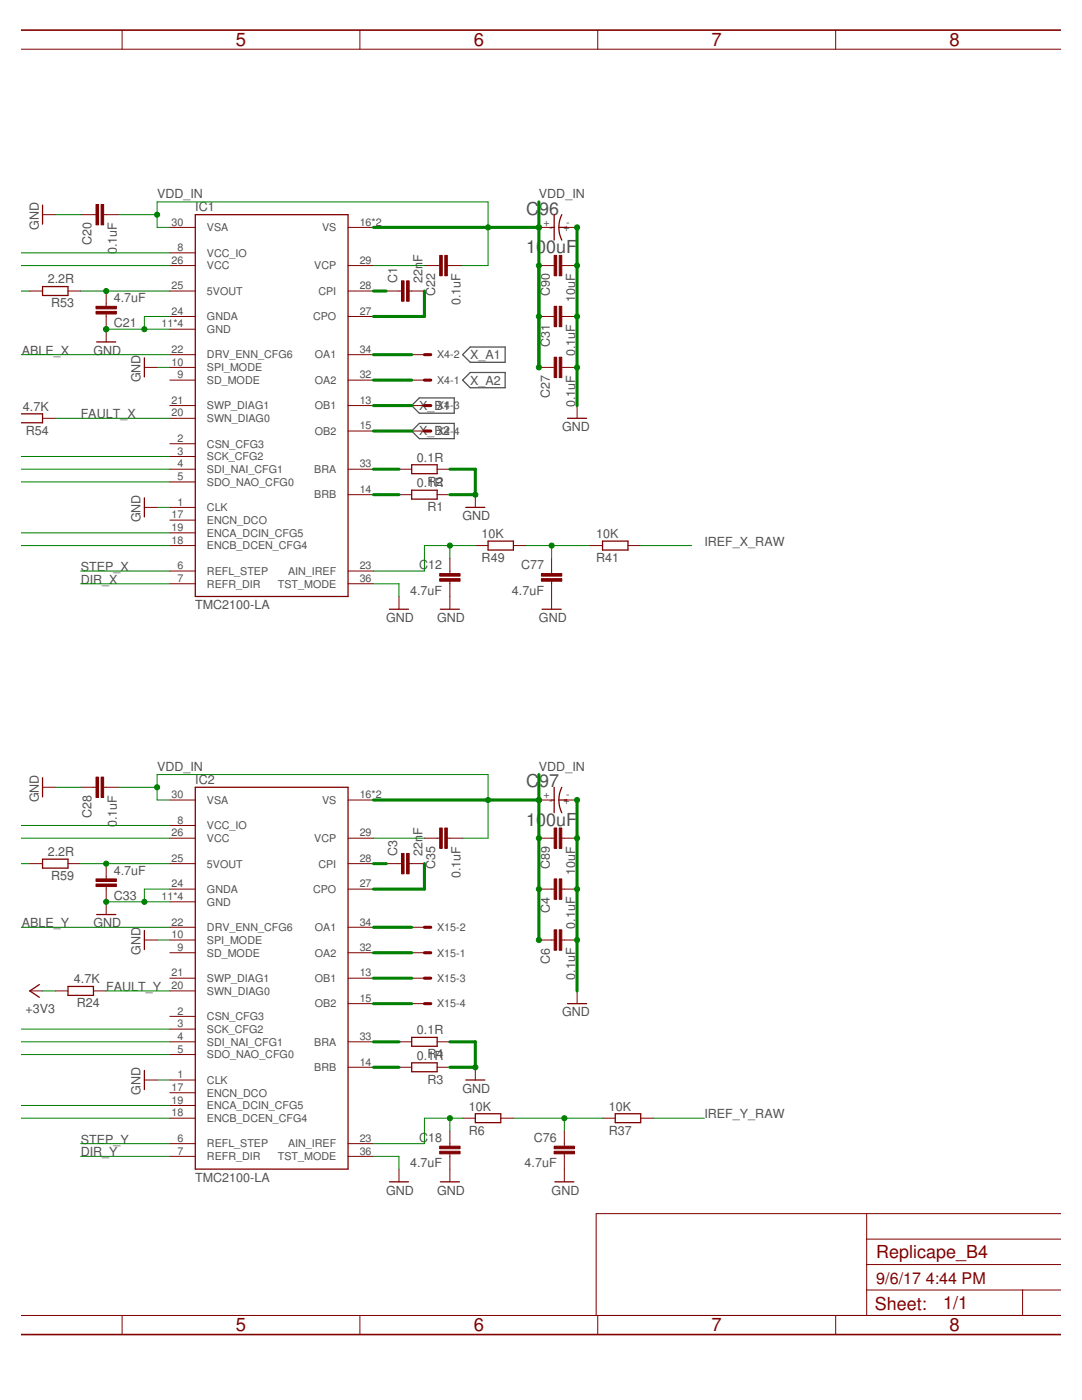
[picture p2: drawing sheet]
<svg xmlns="http://www.w3.org/2000/svg" width="216mm" height="279mm" viewBox="0 0 216 279" stroke-linecap="round" stroke-linejoin="round" font-family="sans-serif">
<path d="M93.8 74.3h7v3.1h-7l-1.5-1.5zM93.8 69.3h7v3h-7l-1.5-1.5zM82.1 86l1.6-1.5h6.9v3h-6.9zM82.1 80.9l1.6-1.5h6.9v3.1h-6.9z" fill="none" stroke="#505050" stroke-width=".25"/>
<g fill="none" stroke="#800000" stroke-width=".2">
<path d="M4.1 9.8h207.7M24.4 6v3.8M71.8 6v3.8M119.3 6v3.8M166.8 6v3.8M5.9 58.1h2.6M8.5 42.8h2.5M13.6 58.1h2.5M16.1 42.8h3.1M20.7 42.8h3M21.2 58.1v3M33.9 58.1h5.1"/>
<path d="M33.9 50.5h5.1M33.9 45.4h5.1M33.9 53h5.1M69.4 58.1h5.1M69.4 45.4h5.1M69.4 53h5.1M77.1 58.1h3M81.6 58.1h3.1M84.7 53h3M89.3 53h3M107.5 45.4h2.6M107.5 53h3.1"/>
<path d="M112.1 53h3M112.6 45.4h2.5M21.2 62.7v5.5M28.8 73.3h2.5M33.9 63.2h5.1M33.9 73.3h5.1M33.9 65.7h5.1M33.9 75.9h5.1M33.9 70.8h5.1M69.4 63.2h5.1M69.4 75.9h5.1M69.4 70.8h5.1"/>
<path d="M82.1 75.9h2.6M82.1 70.8h2.6M107.5 63.2h3.1M107.5 73.3h3.1M112.1 63.2h3M112.1 73.3h3M8.5 83.5h2.5M33.9 93.6h5.1M33.9 83.5h5.1M33.9 88.6h5.1M33.9 91.1h5.1M33.9 96.2h5.1"/>
<path d="M33.9 80.9h5.1M69.4 98.7h5.1M69.4 93.6h5.1M69.4 80.9h5.1M69.4 86h5.1M79.6 98.7h2.5M79.6 93.6h2.5M82.1 80.9h2.6M82.1 86h2.6M87.2 98.7h2.6M87.2 93.6h2.6M94.8 98.7v2.6"/>
<path d="M115.1 80.9v2.6M28.8 101.3h2.5M33.9 108.9h5.1M33.9 116.5h5.1M33.9 101.3h5.1M33.9 114h5.1M33.9 103.8h5.1M33.9 106.3h5.1M69.4 116.5h5.1M69.4 114h5.1M79.6 119v2.6M89.8 111.4v3.1"/>
<path d="M89.8 116v5.6M94.8 108.9h2.6M102.4 108.9h2.6M110.1 111.4v3.1M110.1 116v5.6M117.7 108.9h2.5M125.3 108.9h2.5M8.5 157.1h2.5M16.1 157.1h3.1M20.7 157.1h3M33.9 159.7h5.1M69.4 159.7h5.1"/>
<path d="M107.5 159.7h2.6M112.6 159.7h2.5M5.9 172.4h2.6M13.6 172.4h2.5M21.2 172.4v3M21.2 176.9v5.6M33.9 172.4h5.1M33.9 177.4h5.1M33.9 180h5.1M33.9 164.7h5.1M33.9 167.3h5.1M69.4 172.4h5.1"/>
<path d="M69.4 177.4h5.1M69.4 167.3h5.1M77.1 172.4h3M81.6 172.4h3.1M84.7 167.3h3M89.3 167.3h3M107.5 177.4h3.1M107.5 167.3h3.1M112.1 177.4h3M112.1 167.3h3M5.9 197.8h2.6M11 197.8h2.6"/>
<path d="M18.6 197.8h2.6M28.8 187.6h2.5M33.9 187.6h5.1M33.9 190.1h5.1M33.9 185.1h5.1M33.9 195.2h5.1M33.9 197.8h5.1M69.4 190.1h5.1M69.4 185.1h5.1M69.4 195.2h5.1M82.1 190.1h2.6M82.1 185.1h2.6"/>
<path d="M82.1 195.2h2.6M107.5 187.6h3.1M112.1 187.6h3M115.1 197.8v2.5M28.8 215.5h2.5M33.9 207.9h5.1M33.9 215.5h5.1M33.9 202.8h5.1M33.9 205.4h5.1M33.9 210.5h5.1M33.9 218.1h5.1M69.4 213h5.1"/>
<path d="M69.4 207.9h5.1M69.4 200.3h5.1M79.6 213h2.5M79.6 207.9h2.5M82.1 200.3h2.6M87.2 213h2.6M87.2 207.9h2.6M94.8 213v2.5M33.9 223.2h5.1M33.9 230.8h5.1M33.9 228.2h5.1M33.9 220.6h5.1"/>
<path d="M69.4 230.8h5.1M69.4 228.2h5.1M79.6 233.3v2.6M89.8 225.7v3M89.8 230.3v5.6M92.3 223.2h2.5M99.9 223.2h2.5M112.6 225.7v3M112.6 230.3v5.6M120.2 223.2h2.6M127.8 223.2h2.6M172.9 257.5h38.9"/>
<path d="M172.9 242.2v20.3M172.9 252.4h38.9M172.9 247.3h38.9M204 257.5v5M211.8 242.2h-92.8v20.3M4.1 262.5h207.7M24.4 262.5v3.8M71.8 262.5v3.8M119.3 262.5v3.8M166.8 262.5v3.8"/>
</g>
<path d="M4.1 6h207.7M4.1 266.3h207.7" fill="none" stroke="#800000" stroke-width=".32"/>
<g fill="#800000" stroke="#800000" stroke-width=".2">
<path d="M81.1 56h.5v4.1h-.5z"/>
<path d="M80.1 56h.5v4.1h-.5z"/>
<path d="M111.6 61.1h.5v4.1h-.5z"/>
<path d="M110.6 61.1h.5v4.1h-.5z"/>
<path d="M111.6 71.3h.5v4.1h-.5z"/>
<path d="M110.6 71.3h.5v4.1h-.5z"/>
<path d="M87.7 115.5h4.1v.5h-4.1z"/>
<path d="M87.7 114.5h4.1v.5h-4.1z"/>
<path d="M20.2 40.8h.5v4.1h-.5z"/>
<path d="M19.2 40.8h.5v4.1h-.5z"/>
<path d="M19.2 61.1h4v.5h-4z"/>
<path d="M19.2 62.1h4v.6h-4z"/>
<path d="M88.8 51h.5v4h-.5z"/>
<path d="M87.7 51h.5v4h-.5z"/>
<path d="M81.1 170.3h.5v4.1h-.5z"/>
<path d="M80.1 170.3h.5v4.1h-.5z"/>
<path d="M111.6 175.4h.5v4.1h-.5z"/>
<path d="M110.6 175.4h.5v4.1h-.5z"/>
<path d="M111.6 185.6h.5v4h-.5z"/>
<path d="M110.6 185.6h.5v4h-.5z"/>
<path d="M87.7 229.8h4.1v.5h-4.1z"/>
<path d="M87.7 228.7h4.1v.6h-4.1z"/>
<path d="M20.2 155.1h.5v4.1h-.5z"/>
<path d="M19.2 155.1h.5v4.1h-.5z"/>
<path d="M19.2 175.4h4v.5h-4z"/>
<path d="M19.2 176.4h4v.5h-4z"/>
<path d="M88.8 165.2h.5v4.1h-.5z"/>
<path d="M87.7 165.2h.5v4.1h-.5z"/>
<path d="M110.6 229.8h4v.5h-4z"/>
<path d="M110.6 228.7h4v.6h-4z"/>
<path d="M108 115.5h4.1v.5h-4.1z"/>
<path d="M108 114.5h4.1v.5h-4.1z"/>
<path d="M111.6 165.2h.5v4.1h-.5z"/>
<path d="M110.6 165.2h.5v4.1h-.5z"/>
<path d="M111.6 51h.5v4h-.5z"/>
<path d="M110.6 51h.5v4h-.5z"/>
</g>
<g fill="none" stroke="#800000" stroke-width=".25">
<path d="M8.5 40.9v3.8M8.5 57.2h5.1v1.8h-5.1zM39 42.8h30.4v76.2h-30.4zM110.1 45.4h.5M110.6 42.8v5.1M111.6 45.4h1.5M112.1 42.8a5.7 5.7 0 0 0 0 5.1M19.3 68.2h3.8M28.8 71.4v3.8M4.1 82.6h4.4v1.8h-4.4M28.8 99.4v3.8M82.1 97.8h5.1v1.8h-5.1z"/>
<path d="M82.1 92.8h5.1v1.7h-5.1zM113.2 83.5h3.9M92.9 101.3h3.9M97.4 108h5v1.8h-5zM120.2 108h5.1v1.8h-5.1zM77.7 121.6h3.8M87.9 121.6h3.8M108.2 121.6h3.8M8.5 155.2v3.8M39 157.1h30.4v76.2h-30.4zM110.1 159.7h.5M110.6 157.1v5.1"/>
<path d="M111.6 159.7h1.5M112.1 157.1a5.7 5.7 0 0 0 0 5.1M8.5 171.5h5.1v1.7h-5.1zM7.9 196.5l-2 1.3 2 1.2M13.6 196.9h5v1.7h-5zM19.3 182.5h3.8M28.8 185.7v3.8M28.8 213.6v3.8M82.1 207h5.1v1.8h-5.1zM82.1 212.1h5.1v1.8h-5.1zM92.9 215.5h3.9M113.2 200.3h3.9"/>
<path d="M77.7 235.9h3.8M87.9 235.9h3.8M94.8 222.3h5.1v1.7h-5.1zM110.7 235.9h3.8M122.8 222.3h5v1.7h-5z"/>
</g>
<path d="M84.7 75.9h1.3M84.7 70.8h1.3M84.7 80.9h1.3M84.7 86h1.3M84.7 190.1h1.3M84.7 185.1h1.3M84.7 195.2h1.3M84.7 200.3h1.3" fill="none" stroke="#800000" stroke-width=".61"/>
<g fill="none" stroke="#008000" stroke-width=".61">
<path d="M74.5 45.4h33M74.5 58.1h2.6M84.7 58.1v5.1h-10.2M107.5 40.3v33M115.1 45.4v35.5M74.5 70.8h7.6M74.5 75.9h7.6M74.5 93.6h5.1M74.5 98.7h5.1M74.5 86h7.6M74.5 80.9h7.6M89.8 93.6h5v5.1h-5"/>
<path d="M74.5 159.7h33M107.5 154.6v33M115.1 159.7v38.1M74.5 172.4h2.6M84.7 172.4v5h-10.2M74.5 185.1h7.6M74.5 195.2h7.6M74.5 190.1h7.6M74.5 207.9h5.1M74.5 213h5.1M74.5 200.3h7.6M89.8 207.9h5v5.1h-5"/>
</g>
<g fill="#008000" stroke="#008000" stroke-width=".2">
<circle cx="94.8" cy="98.7" r=".51"/>
<circle cx="115.1" cy="63.2" r=".51"/>
<circle cx="115.1" cy="73.3" r=".51"/>
<circle cx="115.1" cy="53" r=".51"/>
<circle cx="115.1" cy="45.4" r=".51"/>
<circle cx="21.2" cy="65.7" r=".51"/>
<circle cx="28.8" cy="65.7" r=".51"/>
<circle cx="94.8" cy="213" r=".51"/>
<circle cx="115.1" cy="177.4" r=".51"/>
<circle cx="115.1" cy="187.6" r=".51"/>
<circle cx="115.1" cy="167.3" r=".51"/>
<circle cx="115.1" cy="159.7" r=".51"/>
<circle cx="21.2" cy="180" r=".51"/>
<circle cx="28.8" cy="180" r=".51"/>
<circle cx="31.3" cy="42.8" r=".51"/>
<circle cx="107.5" cy="63.2" r=".51"/>
<circle cx="107.5" cy="73.3" r=".51"/>
<circle cx="107.5" cy="45.4" r=".51"/>
<circle cx="97.4" cy="45.4" r=".51"/>
<circle cx="107.5" cy="53" r=".51"/>
<circle cx="31.3" cy="157.1" r=".51"/>
<circle cx="107.5" cy="177.4" r=".51"/>
<circle cx="107.5" cy="187.6" r=".51"/>
<circle cx="107.5" cy="159.7" r=".51"/>
<circle cx="97.4" cy="159.7" r=".51"/>
<circle cx="107.5" cy="167.3" r=".51"/>
<circle cx="112.6" cy="223.2" r=".51"/>
<circle cx="110.1" cy="108.9" r=".51"/>
<circle cx="89.8" cy="108.9" r=".51"/>
<circle cx="21.2" cy="58.1" r=".51"/>
<circle cx="89.8" cy="223.2" r=".51"/>
<circle cx="21.2" cy="172.4" r=".51"/>
</g>
<g fill="none" stroke="#008000" stroke-width=".2">
<path d="M4.1 50.5h29.8M4.1 53h29.8M4.1 58.1h1.8M11 42.8h5.1M16.1 58.1h17.8M23.7 42.8h7.6M33.9 45.4h-2.6v-5.1h66.1v12.7h-5.1M74.5 53h10.2M4.1 70.8h29.8M21.2 65.7h12.7M31.3 73.3h2.6M33.9 63.2h-5.1v2.5"/>
<path d="M4.1 91.1h29.8M4.1 93.6h29.8M4.1 96.2h29.8M11 83.5h22.9M4.1 108.9h29.8M4.1 106.3h29.8M16.1 116.5h17.8M16.1 114h17.8M31.3 101.3h2.6M74.5 116.5h5.1v2.5M89.8 108.9v2.5M94.8 108.9h-10.1v5.1h-10.2"/>
<path d="M105 108.9h12.7M110.1 108.9v2.5M127.8 108.9h10.2M11 157.1h5.1M23.7 157.1h7.6M33.9 159.7h-2.6v-5.1h66.1v12.7h-5.1M4.1 164.7h29.8M4.1 167.3h29.8M4.1 172.4h1.8M16.1 172.4h17.8M21.2 180h12.7M33.9 177.4h-5.1v2.6"/>
<path d="M74.5 167.3h10.2M4.1 185.1h29.8M8.5 197.8h2.5M21.2 197.8h12.7M31.3 187.6h2.6M4.1 205.4h29.8M4.1 207.9h29.8M4.1 210.5h29.8M31.3 215.5h2.6M4.1 223.2h29.8M4.1 220.6h29.8M16.1 230.8h17.8"/>
<path d="M16.1 228.2h17.8M74.5 230.8h5.1v2.5M89.8 223.2v2.5M92.3 223.2h-7.6v5h-10.2M102.4 223.2h17.8M112.6 223.2v2.5M130.4 223.2h10.1"/>
</g>
<g font-size="3.7" fill="#800000">
<text x="47.1" y="9.2">5</text>
<text x="94.5" y="9.2">6</text>
<text x="142" y="9.2">7</text>
<text x="189.5" y="9.2">8</text>
<text x="47.1" y="265.7">5</text>
<text x="94.5" y="265.7">6</text>
<text x="142" y="265.7">7</text>
<text x="189.5" y="265.7">8</text>
</g>
<g font-size="3.6" fill="#505050">
<text x="105" y="42.8">C</text>
<text x="107.6" y="42.8">96</text>
<text x="105" y="50.5">100uF</text>
<text x="105" y="157.1">C</text>
<text x="107.6" y="157.1">97</text>
<text x="105" y="164.7">100uF</text>
</g>
<g font-size="3.6" fill="#800000">
<text x="174.8" y="251.1">Replicape_B4</text>
<text x="174.6" y="261.4">Sheet:</text>
<text x="188.2" y="261.3">1/1</text>
</g>
<g font-size="3.2" fill="#800000">
<text x="174.8" y="256.2">9/6/17</text>
<text x="184.7" y="256.2">4:44 PM</text>
</g>
<g font-size="2.5" fill="#505050">
<text x="31.3" y="39.5">VDD_IN</text>
<text x="107.5" y="39.5">VDD_IN</text>
<text x="7.7" y="45.8" transform="rotate(-90 7.7 45.8)">GND</text>
<text x="39" y="42.1">IC1</text>
<text x="18.3" y="49" transform="rotate(-90 18.3 49)">C20</text>
<text x="23.3" y="50.8" transform="rotate(-90 23.3 50.8)">0.1uF</text>
<text x="84.3" y="52.4" transform="rotate(-90 84.3 52.4)">F</text>
<text x="9.5" y="56.6">2.2R</text>
<text x="79.2" y="56.6" transform="rotate(-90 79.2 56.6)">C1</text>
<text x="84.3" y="56.6" transform="rotate(-90 84.3 56.6)">22n</text>
<text x="86.8" y="59.1" transform="rotate(-90 86.8 59.1)">C22</text>
<text x="109.7" y="59.1" transform="rotate(-90 109.7 59.1)">C90</text>
<text x="10.2" y="61.4">R53</text>
<text x="22.7" y="60.2">4.7uF</text>
<text x="22.7" y="65.3">C21</text>
<text x="91.9" y="60.9" transform="rotate(-90 91.9 60.9)">0.1uF</text>
<text x="114.8" y="60.2" transform="rotate(-90 114.8 60.2)">10uF</text>
<text x=".9" y="70.8">ENABLE_X</text>
<text x="18.6" y="70.8">GND</text>
<text x="93.8" y="71.7">X_A1</text>
<text x="109.7" y="69.3" transform="rotate(-90 109.7 69.3)">C31</text>
<text x="114.8" y="71.1" transform="rotate(-90 114.8 71.1)">0.1uF</text>
<text x="28" y="76.3" transform="rotate(-90 28 76.3)">GND</text>
<text x="93.8" y="76.7">X_A2</text>
<text x="4.6" y="82">4.7K</text>
<text x="16.1" y="83.5">FAULT_X</text>
<text x="83.7" y="81.8">X_B1</text>
<text x="109.7" y="79.4" transform="rotate(-90 109.7 79.4)">C27</text>
<text x="114.8" y="81.3" transform="rotate(-90 114.8 81.3)">0.1uF</text>
<text x="5.2" y="86.8">R54</text>
<text x="83.7" y="86.9">X_B2</text>
<text x="112.2" y="86">GND</text>
<text x="83.2" y="92.1">0.1R</text>
<text x="83.2" y="97.2">0.R2</text>
<text x="85.3" y="102">R1</text>
<text x="85.3" y="97.2">1R</text>
<text x="28" y="104.3" transform="rotate(-90 28 104.3)">GND</text>
<text x="92.3" y="103.8">GND</text>
<text x="96.1" y="107.4">10K</text>
<text x="119" y="107.4">10K</text>
<text x="16.1" y="114">STEP_X</text>
<text x="83.6" y="113.6">C</text>
<text x="85.4" y="113.6">12</text>
<text x="96.1" y="112.2">R49</text>
<text x="104" y="113.6">C77</text>
<text x="119" y="112.2">R41</text>
<text x="140.6" y="108.9">IREF_X_RAW</text>
<text x="16.1" y="116.5">DIR_X</text>
<text x="81.8" y="118.7">4.7uF</text>
<text x="102.1" y="118.7">4.7uF</text>
<text x="39" y="121.6">TMC2100-LA</text>
<text x="77.1" y="124.1">GND</text>
<text x="87.2" y="124.1">GND</text>
<text x="107.5" y="124.1">GND</text>
<text x="31.3" y="153.8">VDD_IN</text>
<text x="107.5" y="153.8">VDD_IN</text>
<text x="7.7" y="160.1" transform="rotate(-90 7.7 160.1)">GND</text>
<text x="39" y="156.4">IC2</text>
<text x="18.3" y="163.2" transform="rotate(-90 18.3 163.2)">C28</text>
<text x="23.3" y="165.1" transform="rotate(-90 23.3 165.1)">0.1uF</text>
<text x="84.3" y="166.7" transform="rotate(-90 84.3 166.7)">F</text>
<text x="9.5" y="170.8">2.2R</text>
<text x="79.2" y="170.8" transform="rotate(-90 79.2 170.8)">C3</text>
<text x="84.3" y="170.8" transform="rotate(-90 84.3 170.8)">22n</text>
<text x="86.8" y="173.4" transform="rotate(-90 86.8 173.4)">C35</text>
<text x="109.7" y="173.4" transform="rotate(-90 109.7 173.4)">C89</text>
<text x="10.2" y="175.6">R59</text>
<text x="22.7" y="174.5">4.7uF</text>
<text x="22.7" y="179.6">C33</text>
<text x="91.9" y="175.2" transform="rotate(-90 91.9 175.2)">0.1uF</text>
<text x="114.8" y="174.5" transform="rotate(-90 114.8 174.5)">10uF</text>
<text x=".9" y="185.1">ENABLE_Y</text>
<text x="18.6" y="185.1">GND</text>
<text x="109.7" y="182.2" transform="rotate(-90 109.7 182.2)">C4</text>
<text x="114.8" y="185.4" transform="rotate(-90 114.8 185.4)">0.1uF</text>
<text x="28" y="190.6" transform="rotate(-90 28 190.6)">GND</text>
<text x="14.7" y="196.2">4.7K</text>
<text x="21.2" y="197.8">FAULT_Y</text>
<text x="109.7" y="192.3" transform="rotate(-90 109.7 192.3)">C6</text>
<text x="114.8" y="195.5" transform="rotate(-90 114.8 195.5)">0.1uF</text>
<text x="5.1" y="202.1">+3V3</text>
<text x="15.3" y="201">R24</text>
<text x="112.2" y="202.8">GND</text>
<text x="83.2" y="206.4">0.1R</text>
<text x="83.2" y="211.5">0.R4</text>
<text x="85.3" y="211.5">1R</text>
<text x="28" y="218.6" transform="rotate(-90 28 218.6)">GND</text>
<text x="85.3" y="216.3">R3</text>
<text x="92.3" y="218.1">GND</text>
<text x="93.6" y="221.6">10K</text>
<text x="121.5" y="221.6">10K</text>
<text x="83.6" y="227.9">C</text>
<text x="85.4" y="227.9">18</text>
<text x="93.6" y="226.4">R6</text>
<text x="106.5" y="227.9">C76</text>
<text x="121.5" y="226.4">R37</text>
<text x="140.6" y="223.2">IREF_Y_RAW</text>
<text x="16.1" y="228.2">STEP_Y</text>
<text x="16.1" y="230.8">DIR_Y</text>
<text x="81.8" y="232.9">4.7uF</text>
<text x="104.7" y="232.9">4.7uF</text>
<text x="39" y="235.9">TMC2100-LA</text>
<text x="77.1" y="238.4">GND</text>
<text x="87.2" y="238.4">GND</text>
<text x="110.1" y="238.4">GND</text>
</g>
<g font-size="2.1" fill="#505050">
<text x="34.3" y="45">30</text>
<text x="41.3" y="46.1">VSA</text>
<text x="64.3" y="46.1">VS</text>
<text x="71.8" y="45">16*2</text>
<text x="108.5" y="45">+</text>
<text x="109.6" y="46.1">-</text>
<text x="112.4" y="46.1">+</text>
<text x="113" y="45">-</text>
<text x="34.3" y="52.6">26</text>
<text x="35.4" y="50.1">8</text>
<text x="41.3" y="51.2">VCC_IO</text>
<text x="41.3" y="53.8">VCC</text>
<text x="62.7" y="53.8">VCP</text>
<text x="71.8" y="52.6">29</text>
<text x="34.3" y="57.7">25</text>
<text x="41.3" y="58.8">5VOUT</text>
<text x="63.5" y="58.8">CPI</text>
<text x="71.8" y="57.7">28</text>
<text x="32.2" y="65.3">11*4</text>
<text x="34.3" y="62.8">24</text>
<text x="41.3" y="63.9">GNDA</text>
<text x="62.5" y="63.9">CPO</text>
<text x="71.8" y="62.8">27</text>
<text x="34.3" y="70.4">22</text>
<text x="41.3" y="66.5">GND</text>
<text x="41.3" y="71.5">DRV_ENN_CFG6</text>
<text x="62.8" y="71.5">OA1</text>
<text x="71.8" y="70.4">34</text>
<text x="87.2" y="71.5">X4-2</text>
<text x="34.3" y="73">10</text>
<text x="35.4" y="75.5">9</text>
<text x="41.3" y="76.6">SD_MODE</text>
<text x="41.3" y="74.1">SPI_MODE</text>
<text x="62.8" y="76.6">OA2</text>
<text x="71.8" y="75.5">32</text>
<text x="87.2" y="76.6">X4-1</text>
<text x="34.3" y="83.1">20</text>
<text x="34.3" y="80.6">21</text>
<text x="41.3" y="81.7">SWP_DIAG1</text>
<text x="62.8" y="81.7">OB1</text>
<text x="71.8" y="80.6">13</text>
<text x="87.2" y="81.7">X4-3</text>
<text x="35.4" y="88.2">2</text>
<text x="41.3" y="89.3">CSN_CFG3</text>
<text x="41.3" y="84.2">SWN_DIAG0</text>
<text x="62.8" y="86.8">OB2</text>
<text x="71.8" y="85.7">15</text>
<text x="87.2" y="86.8">X4-4</text>
<text x="35.4" y="90.7">3</text>
<text x="35.4" y="93.3">4</text>
<text x="35.4" y="95.8">5</text>
<text x="41.3" y="91.9">SCK_CFG2</text>
<text x="41.3" y="94.4">SDI_NAI_CFG1</text>
<text x="62.7" y="94.4">BRA</text>
<text x="71.8" y="93.3">33</text>
<text x="35.4" y="100.9">1</text>
<text x="41.3" y="96.9">SDO_NAO_CFG0</text>
<text x="62.7" y="99.5">BRB</text>
<text x="71.8" y="98.4">14</text>
<text x="34.3" y="103.4">17</text>
<text x="34.3" y="106">19</text>
<text x="41.3" y="102">CLK</text>
<text x="41.3" y="104.6">ENCN_DCO</text>
<text x="41.3" y="107.1">ENCA_DCIN_CFG5</text>
<text x="34.3" y="108.5">18</text>
<text x="35.4" y="113.6">6</text>
<text x="41.3" y="109.6">ENCB_DCEN_CFG4</text>
<text x="71.8" y="113.6">23</text>
<text x="35.4" y="116.1">7</text>
<text x="41.3" y="114.7">REFL_STEP</text>
<text x="41.3" y="117.3">REFR_DIR</text>
<text x="55.5" y="117.3">TST_MODE</text>
<text x="57.5" y="114.7">AIN_IREF</text>
<text x="71.8" y="116.1">36</text>
<text x="34.3" y="159.3">30</text>
<text x="41.3" y="160.4">VSA</text>
<text x="64.3" y="160.4">VS</text>
<text x="71.8" y="159.3">16*2</text>
<text x="108.5" y="159.3">+</text>
<text x="109.6" y="160.4">-</text>
<text x="112.4" y="160.4">+</text>
<text x="113" y="159.3">-</text>
<text x="34.3" y="166.9">26</text>
<text x="35.4" y="164.4">8</text>
<text x="41.3" y="165.5">VCC_IO</text>
<text x="71.8" y="166.9">29</text>
<text x="34.3" y="172">25</text>
<text x="41.3" y="173.1">5VOUT</text>
<text x="41.3" y="168.1">VCC</text>
<text x="62.7" y="168.1">VCP</text>
<text x="63.5" y="173.1">CPI</text>
<text x="71.8" y="172">28</text>
<text x="32.2" y="179.6">11*4</text>
<text x="34.3" y="177.1">24</text>
<text x="41.3" y="178.2">GNDA</text>
<text x="62.5" y="178.2">CPO</text>
<text x="71.8" y="177.1">27</text>
<text x="34.3" y="184.7">22</text>
<text x="41.3" y="180.7">GND</text>
<text x="41.3" y="185.8">DRV_ENN_CFG6</text>
<text x="62.8" y="185.8">OA1</text>
<text x="71.8" y="184.7">34</text>
<text x="87.2" y="185.8">X15-2</text>
<text x="34.3" y="187.3">10</text>
<text x="35.4" y="189.8">9</text>
<text x="41.3" y="190.9">SD_MODE</text>
<text x="41.3" y="188.4">SPI_MODE</text>
<text x="62.8" y="190.9">OA2</text>
<text x="71.8" y="189.8">32</text>
<text x="87.2" y="190.9">X15-1</text>
<text x="34.3" y="197.4">20</text>
<text x="34.3" y="194.9">21</text>
<text x="41.3" y="196">SWP_DIAG1</text>
<text x="62.8" y="196">OB1</text>
<text x="71.8" y="194.9">13</text>
<text x="87.2" y="196">X15-3</text>
<text x="35.4" y="202.5">2</text>
<text x="41.3" y="203.6">CSN_CFG3</text>
<text x="41.3" y="198.5">SWN_DIAG0</text>
<text x="62.8" y="201.1">OB2</text>
<text x="71.8" y="200">15</text>
<text x="87.2" y="201.1">X15-4</text>
<text x="35.4" y="205">3</text>
<text x="35.4" y="207.6">4</text>
<text x="41.3" y="206.1">SCK_CFG2</text>
<text x="41.3" y="208.7">SDI_NAI_CFG1</text>
<text x="62.7" y="208.7">BRA</text>
<text x="71.8" y="207.6">33</text>
<text x="35.4" y="215.2">1</text>
<text x="35.4" y="210.1">5</text>
<text x="41.3" y="211.2">SDO_NAO_CFG0</text>
<text x="62.7" y="213.8">BRB</text>
<text x="71.8" y="212.6">14</text>
<text x="34.3" y="217.7">17</text>
<text x="34.3" y="220.3">19</text>
<text x="41.3" y="216.3">CLK</text>
<text x="41.3" y="218.8">ENCN_DCO</text>
<text x="41.3" y="221.4">ENCA_DCIN_CFG5</text>
<text x="34.3" y="222.8">18</text>
<text x="35.4" y="227.9">6</text>
<text x="41.3" y="223.9">ENCB_DCEN_CFG4</text>
<text x="71.8" y="227.9">23</text>
<text x="35.4" y="230.4">7</text>
<text x="41.3" y="229">REFL_STEP</text>
<text x="41.3" y="231.5">REFR_DIR</text>
<text x="55.5" y="231.5">TST_MODE</text>
<text x="57.5" y="229">AIN_IREF</text>
<text x="71.8" y="230.4">36</text>
</g>
</svg>
